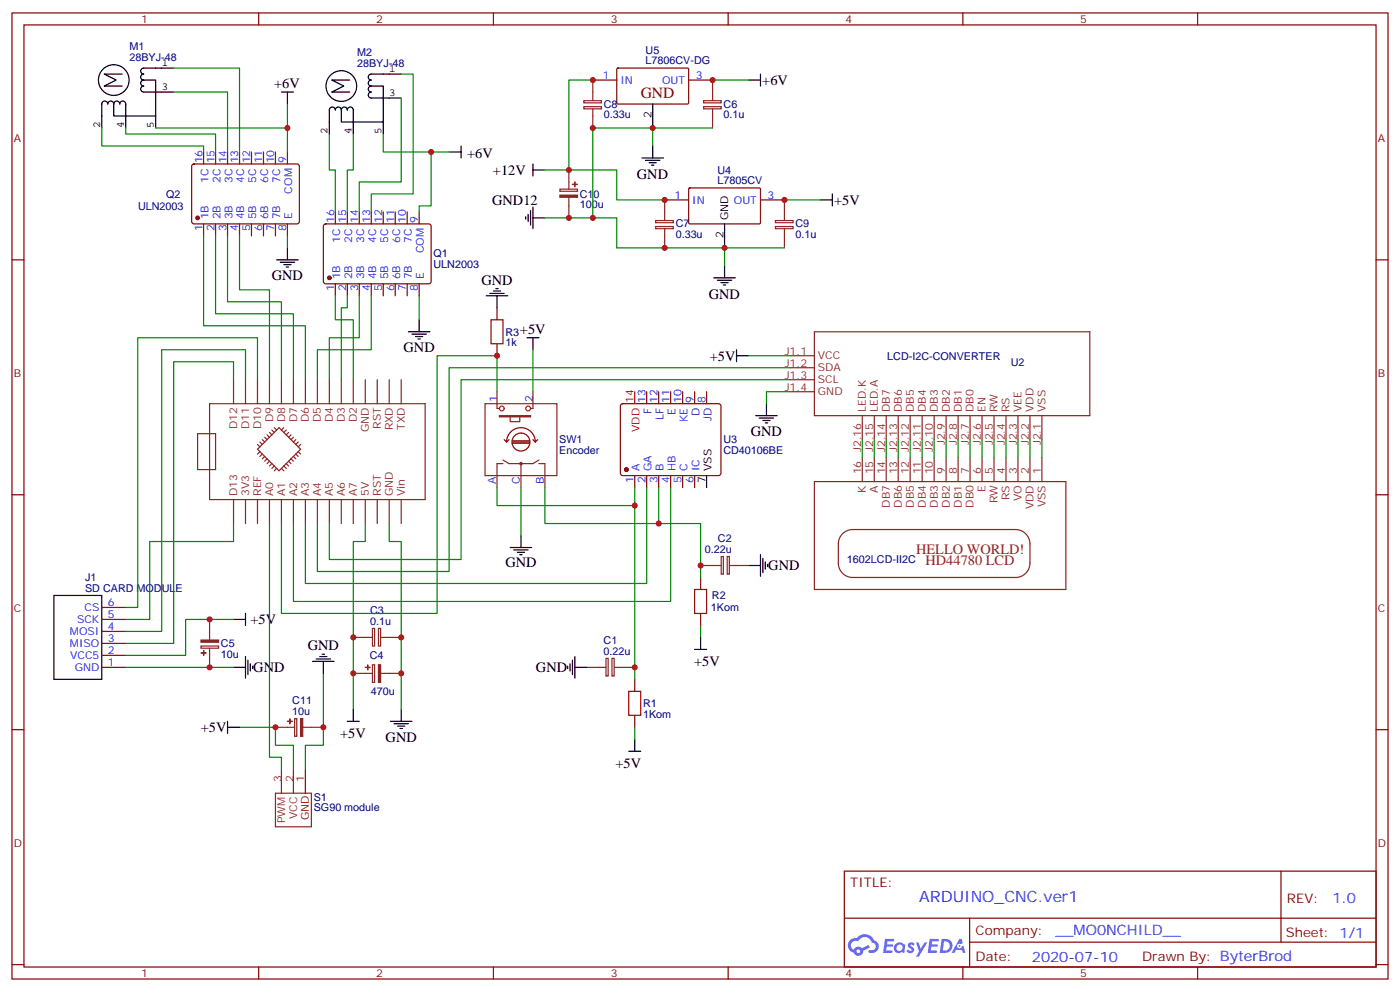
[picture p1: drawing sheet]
<svg xmlns="http://www.w3.org/2000/svg" width="412mm" height="292mm" viewBox="0 0 412 292" stroke-linecap="round" stroke-linejoin="round" font-family="sans-serif">
<g fill="none" stroke="#870000" stroke-width=".35">
<path d="M3.5 3.8h405.4v284.3h-405.4zM7.1 7.3h398.2v277.3h-398.2zM76.2 3.8v3.5M145.3 3.8v3.5M214.5 3.8v3.5M283.6 3.8v3.5M352.8 3.8v3.5M3.5 76.5h3.6M405.3 76.5h3.6M3.5 145.6h3.6M405.3 145.6h3.6M3.5 214.8h3.6"/>
<path d="M405.3 214.8h3.6M248.7 256.4h156.6v28.2h-156.6zM377.3 256.4v20.9M248.7 270.2h156.5M285.6 277.3h119.6M285.6 270.2v14.2M3.5 283.9h3.6M76.2 284.6v3.5M145.3 284.6v3.5M214.5 284.6v3.5M283.6 284.6v3.5M352.8 284.6v3.5"/>
<path d="M405.3 283.9h3.6"/>
</g>
<g fill="#5487ff">
<path d="M267.7 277.6a1.22 1.22 0 0 1 1.7 .2l-.4 .6a.47 .47 0 0 0-.3-.4 .47 .47 0 0 0-.5 .2l.1 .2a1.14 1.14 0 0 1 .8 1.8 1.14 1.14 0 0 1-1.9 0l-.2-.2 .5-.6 .7 .5a.29 .29 0 0 0 .3-.3 .29 .29 0 0 0-.2-.3 1.04 1.04 0 0 1-.6-1.7z"/>
<path d="M260.7 276.3h2.4l.3 .2-.2 .5-1.8 .1-.1 .8h1.5l.3 .4-.3 .4h-1.6l-.2 1.1h1.7l.2 .3-.2 .3-2.6 .1z"/>
<path d="M273.8 276.3h2.4l.3 .2-.1 .5-1.8 .1-.2 .8h1.6l.3 .4-.4 .4h-1.6l-.1 1.1h1.7l.2 .3-.2 .3-2.6 .1z"/>
<path d="M282.6 276.3h.7l.3 1.3-.6 .3a.69 .69 0 0 0-1 .3 .69 .69 0 0 0 .4 .9 .69 .69 0 0 0 .9-.6l.5-.2 .6 2.2h-.8l-.2-.9h-1.8l-.5 .9h-.8z"/>
<path d="M269.8 277.4h.8l.6 1.8 1.1-1.8h.9l-2.6 4.2h-.8l.9-1.5z"/>
<path d="M277.4 276.3l-.6 4.2h1.3a2.11 2.11 0 0 0 2.5-2.1 2.11 2.11 0 0 0-2.5-2.1zM278.1 277.1a1.39 1.39 0 0 1 1.7 1.4 1.39 1.39 0 0 1-1.8 1.3h-.3z"/>
<path d="M263.7 277.9a1.54 1.54 0 0 0-.1 2.2 1.54 1.54 0 0 0 2.2 .1l.6 .3 .3-2.3-.2-.3h-.4a1.49 1.49 0 0 0-2.4 0zM264 278.9a.94 .94 0 0 1 1.8 0 .94 .94 0 0 1-1.8 0z"/>
<path d="M250.4 276.7a2.18 2.18 0 0 0 1.1 3.7 1.44 1.44 0 0 0 1.6 .9 1.44 1.44 0 0 0 1.2-1.4l2-1.1-.5-.7-1.9 1a1.47 1.47 0 0 0-2.4 .4 1.39 1.39 0 0 1-.7-1.9 1.39 1.39 0 0 1 2-.5 2.12 2.12 0 0 1 2.2-1.3 2.12 2.12 0 0 1 1.9 1.7 1.14 1.14 0 0 1 1.1 1.4 1.14 1.14 0 0 1-1.7 .7 .43 .43 0 0 0-.5 .4 .43 .43 0 0 0 .4 .5 1.98 1.98 0 0 0 2.5-1.2 1.98 1.98 0 0 0-1.2-2.6 3.1 3.1 0 0 0-5.3-.6l-.9 .1zM252.3 280a.55 .55 0 0 1 1.1 0 .55 .55 0 0 1-1.1 0z"/>
<circle cx="282.6" cy="278.4" r=".26"/>
</g>
<g fill="none" stroke="#8c2424" stroke-width=".35">
<path d="M172 29.6h5.2v.7h-5.2zM172 31.4h5.2v.6h-5.2zM174.6 23.6v6M174.6 32v5.7M207.3 29.6h5.1v.7h-5.1zM207.3 31.4h5.1v.6h-5.1zM209.9 23.6v6M209.9 32v5.7M164.9 55.7h5.2v.6h-5.2zM167.6 50v5.7M167.6 58.1v6M195.8 58.8v6"/>
<path d="M231.1 58.8v6M193.1 64.9h5.2v.6h-5.2zM193.1 66.7h5.2v.6h-5.2zM195.8 67.3v5.7M228.4 64.9h5.2v.6h-5.2zM228.4 66.7h5.2v.6h-5.2zM231.1 67.3v5.7M239.9 97.6h81.1v24.7h-81.1zM61.7 118.8h63.5v28.2h-63.5zM68.8 111.8v7M72.3 111.8v7M75.8 111.8v7"/>
<path d="M79.4 111.8v7M82.9 111.8v7M86.4 111.8v7M90 111.8v7M93.5 111.8v7M97 111.8v7M100.5 111.8v7M104.1 111.8v7M107.6 111.8v7M111.1 111.8v7M114.7 111.8v7M118.2 111.8v7"/>
<path d="M142.9 118.8h21.1v21.2h-21.1zM146.4 115.3v4.9h.7M157 115.3v4.9h-.7M232.8 115.3h7.1M232.8 111.8h7.1M232.8 108.2h7.1M232.8 104.7h7.1M58.2 127.6h5.3v10.6h-5.3zM75.8 130.8l.8 .7M76.6 132.9l-.8 .7M76.6 130.1l.7 .7M77.3 133.6l-.7 .7"/>
<path d="M77.3 129.4l.7 .7M78 134.3l-.7 .7M78 128.7l.7 .7M78.7 135l-.7 .7M78.7 128l.7 .7M79.4 135.7l-.7 .8M79.4 127.3l.7 .7M80.1 136.5l-.7 .7M80.1 126.6l.7 .7M80.8 137.2l-.7 .7M80.8 125.9l.7 .7M81.5 137.9l-.7 .7"/>
<path d="M82.2 125.9l6.3 6.3-6.3 6.4-6.4-6.4zM82.9 137.9l.7 .7M83.6 125.9l-.7 .7M83.6 137.2l.7 .7M84.3 126.6l-.7 .7M84.3 136.5l.7 .7M85 127.3l-.7 .7M85 135.7l.7 .8M85.7 128l-.7 .7M85.7 135l.7 .7M86.4 134.3l.7 .7M86.4 128.7l-.7 .7"/>
<path d="M87.1 129.4l-.7 .7M87.1 133.6l.7 .7M87.8 130.1l-.7 .7M87.8 132.9l.7 .7M88.5 130.8l-.7 .7M147.1 122.3h9.2v.4h-9.2zM148.2 136.5h-1.8v7M148.2 135.4l1.7 1.1h7.1l1.7-1.1M150.3 122.7v1.4h2.8v-1.4M153.5 136.5v7M158.7 136.5h1.8v7M254 122.3v7.1"/>
<path d="M254 134.7v7M257.5 122.3v7.1M257.5 134.7v7M261.1 122.3v7.1M261.1 134.7v7M264.6 122.3v7.1M264.6 134.7v7M268.1 122.3v7.1M268.1 134.7v7M271.6 122.3v7.1M271.6 134.7v7M275.2 122.3v7.1"/>
<path d="M275.2 134.7v7M278.7 122.3v7.1M278.7 134.7v7M282.2 122.3v7.1M282.2 134.7v7M285.8 122.3v7.1M285.8 134.7v7M289.3 122.3v7.1M289.3 134.7v7M292.8 122.3v7.1M292.8 134.7v7M296.3 122.3v7.1"/>
<path d="M296.3 134.7v7M299.9 122.3v7.1M299.9 134.7v7M303.4 122.3v7.1M303.4 134.7v7M306.9 122.3v7.1M306.9 134.7v7M68.8 147v7.1M72.3 147v7.1M75.8 147v7.1M79.4 147v7.1M82.9 147v7.1"/>
<path d="M86.4 147v7.1M90 147v7.1M93.5 147v7.1M97 147v7.1M100.5 147v7.1M104.1 147v7.1M107.6 147v7.1M111.1 147v7.1M114.7 147v7.1M118.2 147v7.1M239.9 141.7h74.1v31.8h-74.1zM247.9 157.4a4.2 4.2 0 0 1 3.3-1.5h48a4.2 4.2 0 0 1 4.2 4.2v5.6a4.2 4.2 0 0 1-4.2 4.3h-48a4.2 4.2 0 0 1-4.3-4.3v-5.6a4.2 4.2 0 0 1 1-2.7z"/>
<path d="M206.4 166.4h6M212.4 163.8h.7v5.2h-.7zM214.2 163.8h.6v5.2h-.6zM214.8 166.4h5.7M59.2 190.1h5.2v.7h-5.2zM61.7 182.3v6M61.7 190.8v5.6M104.1 187.6h5.6M104.1 198.2h5.6M109.7 185h.6v5.1h-.6zM109.7 195.7h.6v5.1h-.6zM111.5 185h.6v5.1h-.6z"/>
<path d="M112.2 187.6h6M112.2 198.2h6M172.9 196.4h5.6M178.5 193.8h.6v5.2h-.6zM180.3 193.8h.6v5.2h-.6zM181 196.4h6M81.1 214.1h5.7M86.8 211.5h.6v5.2h-.6zM89.3 214.1h5.9M81.1 233.5h10.6v9.8h-10.6zM82.9 226.4v7.1M86.4 226.4v7.1"/>
<circle cx="147.8" cy="120.2" r=".71"/>
<circle cx="153.5" cy="136.5" r=".35"/>
<circle cx="155.6" cy="120.2" r=".71"/>
</g>
<g fill="none" stroke="#000" stroke-width=".35">
<path d="M33.5 19a4.5 4.5 0 0 0-4 6.5 4.5 4.5 0 0 0 7.6 .9 4.5 4.5 0 0 0-2.6-7.2l-.8-.1M33.5 30.6a.88 .88 0 0 1 .9-.9 .88 .88 0 0 1 .9 .9 .88 .88 0 0 1 .9-.9 .88 .88 0 0 1 .8 .9v7.1M33.5 30.6a.88 .88 0 0 0-.9-.9 .88 .88 0 0 0-.9 .9 .88 .88 0 0 0-.8-.9 .88 .88 0 0 0-.9 .9v7.1M36 21.8h-5.3l3.5 1.8-3.5 1.7h5.3M42.3 23.6a.88 .88 0 0 0-.8 .8 .88 .88 0 0 0 .8 .9 .88 .88 0 0 0-.8 .9 .88 .88 0 0 0 .8 .9h8.9M42.3 23.6h3.6v10.5h-12.4v-3.5M45.9 34.1v3.6M51.2 20h-8.9a.88 .88 0 0 0-.8 .9 .88 .88 0 0 0 .8 .9 .88 .88 0 0 0-.8 .9 .88 .88 0 0 0 .8 .9M82.9 27.1h3.5M84.7 27.1v3.5M100.5 20.8a4.5 4.5 0 0 0-4 6.5 4.5 4.5 0 0 0 7.6 .8 4.5 4.5 0 0 0-2.6-7.2l-.8-.1M100.5 32.4a.88 .88 0 0 1 .9-.9 .88 .88 0 0 1 .9 .9 .88 .88 0 0 1 .9-.9 .88 .88 0 0 1 .9 .9v7"/>
<path d="M100.5 32.4a.88 .88 0 0 0-.8-.9 .88 .88 0 0 0-.9 .9 .88 .88 0 0 0-.9-.9 .88 .88 0 0 0-.9 .9v7M103 23.6h-5.3l3.5 1.7-3.5 1.8h5.3M109.4 25.3a.88 .88 0 0 0-.9 .9 .88 .88 0 0 0 .9 .9 .88 .88 0 0 0-.9 .9 .88 .88 0 0 0 .9 .9h8.8M109.4 25.3h3.5v10.6h-12.4v-3.5M112.9 35.9v3.5M118.2 21.8h-8.8a.88 .88 0 0 0-.9 .9 .88 .88 0 0 0 .9 .9 .88 .88 0 0 0-.9 .8 .88 .88 0 0 0 .9 .9M192.3 30.6v7.1M220.5 23.6h3.5M224 21.8v3.5M132.3 44.7h3.5M135.8 43v3.5M157 48.3v3.5"/>
<path d="M157 50h3.5M189.1 46.5h6.3M190.1 47.2h4.3M191.2 47.9h2.1M191.9 48.6h.7M192.3 43v3.5M241.7 58.8h3.5M245.2 57.1v3.5M81.5 76.5h6.3M82.5 77.2h4.3M83.6 77.9h2.1M84.3 78.6h.7"/>
<path d="M84.7 73v3.5M154.9 63.8v.7M155.6 63.1v2.1M156.3 62v4.3M157 61v6.3M157 64.1h3.5M213.4 65.9v7.1M213.4 78.2v3.6M120.3 97.6h6.3M121.4 98.4h4.2M122.4 99.1h2.1M123.1 99.8h.7"/>
<path d="M123.5 94.1v3.5M143.2 87.1h6.4M144.3 86.4h4.2M145.3 85.7h2.2M146 84.9h.8M146.4 87.1v3.5M155.2 99.4h3.5M157 99.4v3.5M210.3 81.8h6.3M211.3 82.5h4.2M212.4 83.2h2.1M213.1 83.9h.7"/>
<path d="M217 104.7h3.5M217 102.9v3.6M225.8 118.8v3.5M208.1 140v3.5M222.6 122.3h6.4M223.7 123h4.2M224.7 123.8h2.1M225.4 124.5h.7M153.5 157.6v3.5M15.9 175.3h14.1v24.7h-14.1zM150.3 161.1h6.3M151.3 161.9h4.3"/>
<path d="M152.4 162.6h2.1M153.1 163.3h.7M220.5 166.4h3.5M224 163.3v6.3M224.7 164.3v4.3M225.4 165.4v2.1M226.1 166.1v.7M68.8 196.4h3.5M68.8 182.3h3.5M72.3 180.6v3.5M72.3 193.3v6.3M73 194.3v4.2"/>
<path d="M73.7 195.4v2.1M74.4 196.1v.7M92.1 194.7h6.3M93.1 194h4.3M94.2 193.3h2.1M94.9 192.5h.7M95.2 194.7v3.5M167.2 196.1v.7M167.9 195.4v2.1M168.6 194.3v4.2M169.3 196.4h3.6M169.3 193.3v6.3"/>
<path d="M204.6 191.1h3.5M206.4 187.6v3.5M67 214.1h3.6M67 212.3v3.5M102.3 212.3h3.5M104.1 208.8v3.5M115 212.3h6.4M116.1 213h4.2M117.1 213.7h2.1M117.8 214.4h.7M118.2 208.8v3.5M187 217.6v3.5"/>
<path d="M185.2 221.1h3.5"/>
</g>
<g fill="none" stroke="#870000" stroke-width=".35">
<path d="M174.6 23.6h7.1M181.7 20.2l.3-.2 20.7 .1 .1 .3v10l-.3 .2h-20.6l-.2-.3zM202.8 23.6h7.1M56.7 48.5l.4-.2h30.7l.4 .7-.1 16.5-.6 .4-30.6-.1-.5-.6v-16.2zM60 44.7v3.6M63.5 44.7v3.6M67 44.7v3.6M70.6 44.7v3.6M74.1 44.7v3.6M77.6 44.7v3.6M81.1 44.7v3.6M84.7 44.7v3.6"/>
<path d="M195.8 58.8h7M202.9 55.5l.3-.2 20.6 .1 .2 .3v10l-.3 .2-20.7-.1-.2-.3zM224 58.8h7.1M60 65.9v3.5M63.5 65.9v3.5M67 65.9v3.5M70.6 65.9v3.5M74.1 65.9v3.5M77.6 65.9v3.5M81.1 65.9v3.5M84.7 65.9v3.5M95.5 66.1l.5-.2 30.6 .1 .4 .6-.1 16.5-.6 .4h-30.6l-.5-.7v-16.2z"/>
<path d="M98.8 62.4v3.5M102.3 62.4v3.5M105.8 62.4v3.5M109.4 62.4v3.5M112.9 62.4v3.5M116.4 62.4v3.5M119.9 62.4v3.5M123.5 62.4v3.5M98.8 83.5v3.6M102.3 83.5v3.6M105.8 83.5v3.6M109.4 83.5v3.6"/>
<path d="M112.9 83.5v3.6M116.4 83.5v3.6M119.9 83.5v3.6M123.5 83.5v3.6M146.4 90.6v3.5M146.4 101.2v3.5M183 119l.4-.2h28.3l.5 .2 .2 .5-.1 20.1-.6 .4-28.5-.1-.5-.6v-19.8zM190.5 115.3v3.5M194 115.3v3.5M197.6 115.3v3.5M201.1 115.3v3.5M204.6 115.3v3.5"/>
<path d="M208.1 115.3v3.5M187 140v3.5M190.5 140v3.5M194 140v3.5M197.6 140v3.5M201.1 140v3.5M204.6 140v3.5M30 178.8h7M206.4 170v3.5M30 196.4h7M30 192.9h7M30 189.4h7"/>
<path d="M30 185.8h7M30 182.3h7M187 200v3.5M206.4 180.6v3.5M187 210.5v3.6M90 226.4v7.1"/>
</g>
<path d="M148.5 129.4l.7 .7M149.2 130.1a4.2 4.2 0 0 1 4.3-4.2 4.2 4.2 0 0 1 4.2 4.2M149.9 129.4l-.7 .7M151 130.5h4.9M151 130.1h4.9M151 129.8h4.9M153.5 127.5a2.65 2.65 0 0 0-2.4 3.7 2.65 2.65 0 0 0 4.4 .6 2.65 2.65 0 0 0-1.3-4.2l-.6-.1M157 129.4l.7 .7M158.4 129.4l-.7 .7" fill="none" stroke="#850000" stroke-width=".35"/>
<g fill="#870000" stroke="#870000" stroke-width=".35">
<circle cx="184.5" cy="138.2" r=".53"/>
<circle cx="97" cy="81.8" r=".53"/>
<circle cx="58.2" cy="64.1" r=".53"/>
</g>
<path d="M187 115.3v3.5" fill="none" stroke="#f00" stroke-width=".35"/>
<g fill="none" stroke="#008700" stroke-width=".35">
<path d="M30 37.7v5.3h30v1.7M37 37.7v1.7h26.5v5.3M45.9 37.7h38.8M51.2 27.1h15.8v17.6M51.2 20h19.4v24.7M84.7 30.6v14.1M97 39.4v10.6h1.8v12.4M104.1 39.4v10.6h-1.8v12.4M112.9 39.4v5.3h14.1v15.9h-3.5v1.8M118.2 28.9v24.7h-12.4v8.8M118.2 21.8h3.5v35.3h-12.3v5.3M174.6 23.6h-7v26.4h-7.1"/>
<path d="M192.3 37.7h17.6M209.9 23.6h10.6M127 44.7h5.3M167.6 50h14.1v8.8h14.1M192.3 43v-5.3h-17.7v26.4M231.1 58.8h10.6M60 69.4v26.5h30v15.9M63.5 69.4v23h22.9v19.4M67 69.4v19.4h15.9v23M70.6 69.4v15.9h8.8v26.5M84.7 69.4v3.6M160.5 64.1h21.2v8.9h31.7v5.2"/>
<path d="M213.4 73h17.7M98.8 87.1v7h5.3v17.7M102.3 87.1v3.5h-1.8v21.2M105.8 87.1v12.3h-8.8v12.4M109.4 87.1v15.8h-15.9v8.9M123.5 87.1v7M68.8 111.8v-5.3h-17.6v82.9h-14.2M72.3 111.8v-8.9h-24.7v82.9h-10.6M75.8 111.8v-12.4h-35.2v79.4h-3.6M146.4 115.3v-10.6h-17.6v75.9h-45.9v-26.5M157 102.9v12.4M220.5 104.7h12.3"/>
<path d="M232.8 108.2h-100.5v60h-38.8v-14.1M232.8 111.8h-97v52.9h-38.8v-10.6M232.8 115.3h-7v3.5M254 129.4v5.3M257.5 129.4v5.3M261.1 129.4v5.3M264.6 129.4v5.3M268.1 129.4v5.3M271.6 129.4v5.3M275.2 129.4v5.3M278.7 129.4v5.3M282.2 129.4v5.3"/>
<path d="M285.8 129.4v5.3M289.3 129.4v5.3M292.8 129.4v5.3M296.3 129.4v5.3M299.9 129.4v5.3M303.4 129.4v5.3M306.9 129.4v5.3M68.8 154.1v5.3h-24.7v22.9h-7.1M79.4 154.1v68.8h3.5v3.5M107.6 154.1v5.3h-3.5v49.4M114.7 154.1v5.3h3.5v49.4M146.4 143.5v5.3h40.6v-5.3"/>
<path d="M153.5 143.5v14.1M160.5 143.5v10.6h33.5v-10.6M187 148.8v51.2M190.5 143.5v28.2h-100.5v-17.6M194 154.1h12.4v15.9M197.6 143.5v33.5h-111.2v-22.9M37 196.4h31.8M68.8 182.3h-14.1v10.6h-17.7M95.2 198.2v21.2h-5.2v7M206.4 184.1v3.5M70.6 214.1h10.5v5.3h5.3v7M187 214.1v3.5"/>
</g>
<path d="M144.6 94.1h3.6v7.1h-3.6zM204.6 173.5h3.5v7.1h-3.5zM185.2 203.5h3.5v7h-3.5z" fill="none" stroke="#a10000" stroke-width=".35"/>
<g fill="#8c2424" stroke="#8c2424" stroke-width=".35">
<path d="M111.5 195.7h.6v5.1h-.6z"/>
<path d="M108.3 195.7v1.4z"/>
<path d="M107.6 196.4l1.4 .1z"/>
<path d="M59.2 188.4h5.2v.6h-5.2z"/>
<path d="M59.3 192.2h1.4z"/>
<path d="M60 191.5v1.4z"/>
<path d="M164.9 57.4h5.2v.7h-5.2z"/>
<path d="M168.6 54.3h1.4z"/>
<path d="M169.3 53.6v1.4z"/>
<path d="M88.5 211.5h.7v5.2h-.7z"/>
<path d="M85.4 211.6v1.4z"/>
<path d="M84.7 212.3h1.4z"/>
</g>
<g fill="#c00">
<circle cx="127" cy="44.7" r=".88"/>
<circle cx="174.6" cy="37.7" r=".88"/>
<circle cx="174.6" cy="64.1" r=".88"/>
<circle cx="195.8" cy="58.8" r=".88"/>
<circle cx="167.6" cy="50" r=".88"/>
<circle cx="174.6" cy="23.6" r=".88"/>
<circle cx="195.8" cy="73" r=".88"/>
<circle cx="167.6" cy="64.1" r=".88"/>
<circle cx="61.7" cy="182.3" r=".88"/>
<circle cx="61.7" cy="196.4" r=".88"/>
<circle cx="118.2" cy="187.6" r=".88"/>
<circle cx="118.2" cy="198.2" r=".88"/>
<circle cx="104.1" cy="198.2" r=".88"/>
<circle cx="206.4" cy="166.4" r=".88"/>
<circle cx="194" cy="154.1" r=".88"/>
<circle cx="187" cy="196.4" r=".88"/>
<circle cx="187" cy="148.8" r=".88"/>
<circle cx="104.1" cy="187.6" r=".88"/>
<circle cx="146.4" cy="104.7" r=".88"/>
<circle cx="213.4" cy="73" r=".88"/>
<circle cx="192.3" cy="37.7" r=".88"/>
<circle cx="231.1" cy="58.8" r=".88"/>
<circle cx="209.9" cy="23.6" r=".88"/>
<circle cx="84.7" cy="37.7" r=".88"/>
<circle cx="81.1" cy="214.1" r=".88"/>
<circle cx="95.3" cy="214.1" r=".88"/>
</g>
<text font-size="4.6" fill="#800" x="188.7" y="28.9">GND</text>
<text font-size="4.6" fill="#00f" x="270.8" y="265.4">ARDUINO_CNC.ver1</text>
<g font-size="4.2">
<text x="80.8" y="25.9">+6V</text>
<text x="224.5" y="25">+6V</text>
<text x="137.6" y="46.5">+6V</text>
<text x="145.2" y="51.4">+12V</text>
<text x="187.6" y="52.7">GND</text>
<text x="145" y="60.3">GND12</text>
<text x="245.7" y="60.3">+5V</text>
<text x="80.1" y="82.5">GND</text>
<text x="141.8" y="83.9">GND</text>
<text x="208.8" y="87.9">GND</text>
<text x="153.1" y="98.4">+5V</text>
<text x="118.9" y="103.7">GND</text>
<text x="209.1" y="106.1">+5V</text>
<text x="221.2" y="128.3">GND</text>
<text x="148.9" y="166.8">GND</text>
<text x="226.3" y="167.8">GND</text>
<text x="73.8" y="183.7">+5V</text>
<text x="90.7" y="191.4">GND</text>
<text x="74.6" y="197.8">GND</text>
<text x="157.9" y="197.8">GND</text>
<text x="204.5" y="196">+5V</text>
<text x="59.2" y="215.5">+5V</text>
<text x="100.2" y="217.2">+5V</text>
<text x="113.6" y="218.4">GND</text>
<text x="181.3" y="226">+5V</text>
</g>
<g font-size="4.2" fill="#8d2323">
<text x="269.9" y="162.9">HELLO WORLD!</text>
<text x="272.6" y="166.4">HD44780 LCD</text>
</g>
<g font-size="4.2" fill="#00f">
<text x="392.5" y="265.7">1.0</text>
<text x="310.9" y="275.2">__MO0NCHILD__</text>
<text x="304" y="283">2020-07-10</text>
</g>
<g font-size="3.9" fill="#800">
<text x="250.5" y="261">TITLE:</text>
<text x="379.1" y="265.7">REV:</text>
<text x="287.4" y="275.2">Company:</text>
<text x="378.7" y="275.8">Sheet: 1/1</text>
<text x="287.4" y="282.9">Date:</text>
<text x="336.4" y="282.9">Drawn By: ByterBrod</text>
</g>
<g font-size="3.2" fill="#800">
<text x="41.6" y="6.8">1</text>
<text x="110.8" y="6.8">2</text>
<text x="179.9" y="6.8">3</text>
<text x="249.1" y="6.8">4</text>
<text x="318.2" y="6.8">5</text>
<text x="4.1" y="41.9">A</text>
<text x="405.9" y="41.9">A</text>
<text x="4.1" y="111.1">B</text>
<text x="405.9" y="111.1">B</text>
<text x="4.1" y="180.2">C</text>
<text x="405.9" y="180.2">C</text>
<text x="4.1" y="249.3">D</text>
<text x="405.9" y="249.3">D</text>
<text x="41.6" y="287.6">1</text>
<text x="110.8" y="287.6">2</text>
<text x="179.9" y="287.6">3</text>
<text x="249.1" y="287.6">4</text>
<text x="318.2" y="287.6">5</text>
</g>
<g font-size="3.2" fill="#000080">
<text x="38.1" y="18">28BYJ-48</text>
<text x="38.1" y="14.8">M1</text>
<text x="105.2" y="16.6">M2</text>
<text x="190.2" y="15.8">U5</text>
<text x="105.2" y="19.8">28BYJ-48</text>
<text x="190.2" y="19">L7806CV-DG</text>
<text x="177.9" y="34.9">0.33u</text>
<text x="177.9" y="31.7">C8</text>
<text x="213.1" y="34.9">0.1u</text>
<text x="213.2" y="31.7">C6</text>
<text x="211.3" y="51.1">U4</text>
<text x="49" y="58.2">Q2</text>
<text x="170.8" y="58.1">C10</text>
<text x="211.3" y="54.3">L7805CV</text>
<text x="40.7" y="61.7">ULN2003</text>
<text x="170.8" y="61.3">100u</text>
<text x="199" y="70.1">0.33u</text>
<text x="199" y="67">C7</text>
<text x="234.3" y="70.1">0.1u</text>
<text x="234.3" y="67">C9</text>
<text x="127.7" y="75.8">Q1</text>
<text x="127.7" y="79">ULN2003</text>
<text x="148.9" y="102">1k</text>
<text x="148.9" y="98.8">R3</text>
<text x="261.4" y="105.8">LCD-I2C-CONVERTER</text>
<text x="297.8" y="107.6">U2</text>
<text x="164.8" y="130.5">SW1</text>
<text x="213.1" y="130.5">U3</text>
<text x="164.7" y="133.8">Encoder</text>
<text x="213.1" y="133.8">CD40106BE</text>
<text x="211.5" y="159.5">C2</text>
<text x="207.6" y="162.7">0.22u</text>
<text x="249.5" y="165.7">1602LCD-II2C</text>
<text x="25.1" y="171">J1</text>
<text x="25.1" y="174.2">SD CARD MODULE</text>
<text x="209.4" y="179.9">1Kom</text>
<text x="209.7" y="176.4">R2</text>
<text x="109" y="183.9">0.1u</text>
<text x="109" y="180.7">C3</text>
<text x="65.1" y="190.4">C5</text>
<text x="177.8" y="189.5">C1</text>
<text x="65.1" y="193.6">10u</text>
<text x="108.9" y="194">C4</text>
<text x="177.8" y="192.7">0.22u</text>
<text x="86.1" y="207.2">C11</text>
<text x="109.2" y="204.7">470u</text>
<text x="189.4" y="208.1">R1</text>
<text x="86.1" y="210.5">10u</text>
<text x="189.4" y="211.4">1Kom</text>
<text x="92.4" y="238.6">SG90 module</text>
<text x="92.4" y="235.7">S1</text>
</g>
<g font-size="3.2">
<text x="47.6" y="19.5">1</text>
<text x="114.7" y="21.3">1</text>
<text x="47.6" y="26.6">3</text>
<text x="114.7" y="28.3">3</text>
<text x="191.9" y="34.8" transform="rotate(-90 191.9 34.8)">2</text>
<text x="29.5" y="37.8" transform="rotate(-90 29.5 37.8)">2</text>
<text x="36.5" y="37.8" transform="rotate(-90 36.5 37.8)">4</text>
<text x="45.3" y="37.8" transform="rotate(-90 45.3 37.8)">5</text>
<text x="96.5" y="39.6" transform="rotate(-90 96.5 39.6)">2</text>
<text x="103.5" y="39.6" transform="rotate(-90 103.5 39.6)">4</text>
<text x="112.4" y="39.6" transform="rotate(-90 112.4 39.6)">5</text>
<text x="214.5" y="64.8" transform="rotate(-90 214.5 64.8)">GND</text>
<text x="213.1" y="70" transform="rotate(-90 213.1 70)">2</text>
<text x="207.8" y="142.2" transform="rotate(-90 207.8 142.2)">7</text>
<text x="209.5" y="138.7" transform="rotate(-90 209.5 138.7)">VSS</text>
</g>
<g font-size="3.2" fill="#00f">
<text x="177.5" y="23.2">1</text>
<text x="205" y="23.2">3</text>
<text x="182.7" y="24.6">IN</text>
<text x="195" y="24.6">OUT</text>
<text x="59.6" y="48.1" transform="rotate(-90 59.6 48.1)">16</text>
<text x="61.4" y="53.8" transform="rotate(-90 61.4 53.8)">1C</text>
<text x="63.1" y="48.1" transform="rotate(-90 63.1 48.1)">15</text>
<text x="64.9" y="53.8" transform="rotate(-90 64.9 53.8)">2C</text>
<text x="66.7" y="48.1" transform="rotate(-90 66.7 48.1)">14</text>
<text x="68.4" y="53.8" transform="rotate(-90 68.4 53.8)">3C</text>
<text x="70.2" y="48.1" transform="rotate(-90 70.2 48.1)">13</text>
<text x="72" y="53.8" transform="rotate(-90 72 53.8)">4C</text>
<text x="73.7" y="48.1" transform="rotate(-90 73.7 48.1)">12</text>
<text x="75.5" y="53.8" transform="rotate(-90 75.5 53.8)">5C</text>
<text x="77.3" y="48.1" transform="rotate(-90 77.3 48.1)">11</text>
<text x="79" y="53.8" transform="rotate(-90 79 53.8)">6C</text>
<text x="80.8" y="48.1" transform="rotate(-90 80.8 48.1)">10</text>
<text x="82.5" y="53.8" transform="rotate(-90 82.5 53.8)">7C</text>
<text x="84.3" y="48.1" transform="rotate(-90 84.3 48.1)">9</text>
<text x="86.1" y="57" transform="rotate(-90 86.1 57)">COM</text>
<text x="198.7" y="58.5">1</text>
<text x="203.9" y="59.9">IN</text>
<text x="216.2" y="59.9">OUT</text>
<text x="226.1" y="58.5">3</text>
<text x="61.4" y="64.6" transform="rotate(-90 61.4 64.6)">1B</text>
<text x="64.9" y="64.6" transform="rotate(-90 64.9 64.6)">2B</text>
<text x="68.4" y="64.6" transform="rotate(-90 68.4 64.6)">3B</text>
<text x="72" y="64.6" transform="rotate(-90 72 64.6)">4B</text>
<text x="75.5" y="64.6" transform="rotate(-90 75.5 64.6)">5B</text>
<text x="79" y="64.6" transform="rotate(-90 79 64.6)">6B</text>
<text x="82.5" y="64.6" transform="rotate(-90 82.5 64.6)">7B</text>
<text x="86.1" y="64.6" transform="rotate(-90 86.1 64.6)">E</text>
<text x="98.4" y="65.7" transform="rotate(-90 98.4 65.7)">16</text>
<text x="102" y="65.7" transform="rotate(-90 102 65.7)">15</text>
<text x="105.5" y="65.7" transform="rotate(-90 105.5 65.7)">14</text>
<text x="109" y="65.7" transform="rotate(-90 109 65.7)">13</text>
<text x="112.5" y="65.7" transform="rotate(-90 112.5 65.7)">12</text>
<text x="116.1" y="65.7" transform="rotate(-90 116.1 65.7)">11</text>
<text x="119.6" y="65.7" transform="rotate(-90 119.6 65.7)">10</text>
<text x="123.1" y="65.7" transform="rotate(-90 123.1 65.7)">9</text>
<text x="59.6" y="68.1" transform="rotate(-90 59.6 68.1)">1</text>
<text x="63.1" y="68.1" transform="rotate(-90 63.1 68.1)">2</text>
<text x="66.7" y="68.1" transform="rotate(-90 66.7 68.1)">3</text>
<text x="70.2" y="68.1" transform="rotate(-90 70.2 68.1)">4</text>
<text x="73.7" y="68.1" transform="rotate(-90 73.7 68.1)">5</text>
<text x="77.3" y="68.1" transform="rotate(-90 77.3 68.1)">6</text>
<text x="80.8" y="68.1" transform="rotate(-90 80.8 68.1)">7</text>
<text x="84.3" y="68.1" transform="rotate(-90 84.3 68.1)">8</text>
<text x="100.2" y="71.4" transform="rotate(-90 100.2 71.4)">1C</text>
<text x="103.7" y="71.4" transform="rotate(-90 103.7 71.4)">2C</text>
<text x="107.2" y="71.4" transform="rotate(-90 107.2 71.4)">3C</text>
<text x="110.8" y="71.4" transform="rotate(-90 110.8 71.4)">4C</text>
<text x="114.3" y="71.4" transform="rotate(-90 114.3 71.4)">5C</text>
<text x="117.8" y="71.4" transform="rotate(-90 117.8 71.4)">6C</text>
<text x="121.4" y="71.4" transform="rotate(-90 121.4 71.4)">7C</text>
<text x="124.9" y="74.6" transform="rotate(-90 124.9 74.6)">COM</text>
<text x="100.2" y="82.2" transform="rotate(-90 100.2 82.2)">1B</text>
<text x="103.7" y="82.2" transform="rotate(-90 103.7 82.2)">2B</text>
<text x="107.2" y="82.2" transform="rotate(-90 107.2 82.2)">3B</text>
<text x="110.8" y="82.2" transform="rotate(-90 110.8 82.2)">4B</text>
<text x="114.3" y="82.2" transform="rotate(-90 114.3 82.2)">5B</text>
<text x="117.8" y="82.2" transform="rotate(-90 117.8 82.2)">6B</text>
<text x="121.4" y="82.2" transform="rotate(-90 121.4 82.2)">7B</text>
<text x="124.9" y="82.2" transform="rotate(-90 124.9 82.2)">E</text>
<text x="98.4" y="85.7" transform="rotate(-90 98.4 85.7)">1</text>
<text x="102" y="85.7" transform="rotate(-90 102 85.7)">2</text>
<text x="105.5" y="85.7" transform="rotate(-90 105.5 85.7)">3</text>
<text x="109" y="85.7" transform="rotate(-90 109 85.7)">4</text>
<text x="112.5" y="85.7" transform="rotate(-90 112.5 85.7)">5</text>
<text x="116.1" y="85.7" transform="rotate(-90 116.1 85.7)">6</text>
<text x="119.6" y="85.7" transform="rotate(-90 119.6 85.7)">7</text>
<text x="123.1" y="85.7" transform="rotate(-90 123.1 85.7)">8</text>
<text x="146.4" y="118.5" transform="rotate(-90 146.4 118.5)">1</text>
<text x="157" y="118.5" transform="rotate(-90 157 118.5)">2</text>
<text x="190.1" y="118.6" transform="rotate(-90 190.1 118.6)">13</text>
<text x="193.7" y="118.6" transform="rotate(-90 193.7 118.6)">12</text>
<text x="197.2" y="118.6" transform="rotate(-90 197.2 118.6)">11</text>
<text x="200.7" y="118.6" transform="rotate(-90 200.7 118.6)">10</text>
<text x="204.3" y="118.6" transform="rotate(-90 204.3 118.6)">9</text>
<text x="207.8" y="118.6" transform="rotate(-90 207.8 118.6)">8</text>
<text x="191.9" y="121.9" transform="rotate(-90 191.9 121.9)">F</text>
<text x="195.4" y="123.7" transform="rotate(-90 195.4 123.7)">LF</text>
<text x="199" y="122.1" transform="rotate(-90 199 122.1)">E</text>
<text x="202.5" y="124.3" transform="rotate(-90 202.5 124.3)">KE</text>
<text x="206" y="122.6" transform="rotate(-90 206 122.6)">D</text>
<text x="209.5" y="124" transform="rotate(-90 209.5 124)">JD</text>
<text x="146" y="142.5" transform="rotate(-90 146 142.5)">A</text>
<text x="153.1" y="142.6" transform="rotate(-90 153.1 142.6)">C</text>
<text x="160.2" y="142.5" transform="rotate(-90 160.2 142.5)">B</text>
<text x="186.6" y="142.2" transform="rotate(-90 186.6 142.2)">1</text>
<text x="188.4" y="138.7" transform="rotate(-90 188.4 138.7)">A</text>
<text x="190.1" y="142.2" transform="rotate(-90 190.1 142.2)">2</text>
<text x="191.9" y="138.7" transform="rotate(-90 191.9 138.7)">GA</text>
<text x="193.7" y="142.2" transform="rotate(-90 193.7 142.2)">3</text>
<text x="195.4" y="138.7" transform="rotate(-90 195.4 138.7)">B</text>
<text x="197.2" y="142.2" transform="rotate(-90 197.2 142.2)">4</text>
<text x="199" y="138.7" transform="rotate(-90 199 138.7)">HB</text>
<text x="200.7" y="142.2" transform="rotate(-90 200.7 142.2)">5</text>
<text x="202.5" y="138.7" transform="rotate(-90 202.5 138.7)">C</text>
<text x="204.3" y="142.2" transform="rotate(-90 204.3 142.2)">6</text>
<text x="206" y="138.7" transform="rotate(-90 206 138.7)">IC</text>
<text x="24.9" y="179.8">CS</text>
<text x="31.7" y="178.4">6</text>
<text x="22.7" y="183.4">SCK</text>
<text x="31.7" y="185.5">4</text>
<text x="31.7" y="182">5</text>
<text x="20.6" y="190.4">MISO</text>
<text x="20.6" y="186.9">MOSI</text>
<text x="31.7" y="189">3</text>
<text x="20.7" y="194">VCC5</text>
<text x="22" y="197.5">GND</text>
<text x="31.7" y="196.1">1</text>
<text x="31.7" y="192.5">2</text>
</g>
<g font-size="3.2" fill="#8d2323">
<text x="231.1" y="107.9">J1.2</text>
<text x="231.1" y="104.4">J1.1</text>
<text x="240.9" y="105.8">VCC</text>
<text x="231.1" y="111.4">J1.3</text>
<text x="240.9" y="112.8">SCL</text>
<text x="240.9" y="109.3">SDA</text>
<text x="231.1" y="114.9">J1.4</text>
<text x="240.9" y="116.3">GND</text>
<text x="80.4" y="124.3" transform="rotate(-90 80.4 124.3)">D9</text>
<text x="84" y="124.3" transform="rotate(-90 84 124.3)">D8</text>
<text x="87.5" y="124.3" transform="rotate(-90 87.5 124.3)">D7</text>
<text x="91" y="124.3" transform="rotate(-90 91 124.3)">D6</text>
<text x="94.5" y="124.3" transform="rotate(-90 94.5 124.3)">D5</text>
<text x="98.1" y="124.3" transform="rotate(-90 98.1 124.3)">D4</text>
<text x="101.6" y="124.3" transform="rotate(-90 101.6 124.3)">D3</text>
<text x="105.1" y="124.3" transform="rotate(-90 105.1 124.3)">D2</text>
<text x="255.1" y="121.3" transform="rotate(-90 255.1 121.3)">LED.K</text>
<text x="258.6" y="121.3" transform="rotate(-90 258.6 121.3)">LED.A</text>
<text x="262.1" y="121.3" transform="rotate(-90 262.1 121.3)">DB7</text>
<text x="265.6" y="121.3" transform="rotate(-90 265.6 121.3)">DB6</text>
<text x="269.2" y="121.3" transform="rotate(-90 269.2 121.3)">DB5</text>
<text x="272.7" y="121.3" transform="rotate(-90 272.7 121.3)">DB4</text>
<text x="276.2" y="121.3" transform="rotate(-90 276.2 121.3)">DB3</text>
<text x="279.8" y="121.3" transform="rotate(-90 279.8 121.3)">DB2</text>
<text x="283.3" y="121.3" transform="rotate(-90 283.3 121.3)">DB1</text>
<text x="286.8" y="121.3" transform="rotate(-90 286.8 121.3)">DB0</text>
<text x="290.3" y="121.3" transform="rotate(-90 290.3 121.3)">EN</text>
<text x="293.9" y="121.3" transform="rotate(-90 293.9 121.3)">RW</text>
<text x="297.4" y="121.3" transform="rotate(-90 297.4 121.3)">RS</text>
<text x="300.9" y="121.3" transform="rotate(-90 300.9 121.3)">VEE</text>
<text x="304.4" y="121.3" transform="rotate(-90 304.4 121.3)">VDD</text>
<text x="308" y="121.3" transform="rotate(-90 308 121.3)">VSS</text>
<text x="69.8" y="126.4" transform="rotate(-90 69.8 126.4)">D12</text>
<text x="73.4" y="126.4" transform="rotate(-90 73.4 126.4)">D11</text>
<text x="76.9" y="126.4" transform="rotate(-90 76.9 126.4)">D10</text>
<text x="108.7" y="127.2" transform="rotate(-90 108.7 127.2)">GND</text>
<text x="112.2" y="126.2" transform="rotate(-90 112.2 126.2)">RST</text>
<text x="115.7" y="126.7" transform="rotate(-90 115.7 126.7)">RXD</text>
<text x="119.2" y="126.4" transform="rotate(-90 119.2 126.4)">TXD</text>
<text x="278.3" y="131.1" transform="rotate(-90 278.3 131.1)">J2.9</text>
<text x="281.9" y="131.1" transform="rotate(-90 281.9 131.1)">J2.8</text>
<text x="285.4" y="131.1" transform="rotate(-90 285.4 131.1)">J2.7</text>
<text x="288.9" y="131.1" transform="rotate(-90 288.9 131.1)">J2.6</text>
<text x="292.5" y="131.1" transform="rotate(-90 292.5 131.1)">J2.5</text>
<text x="296" y="131.1" transform="rotate(-90 296 131.1)">J2.4</text>
<text x="299.5" y="131.1" transform="rotate(-90 299.5 131.1)">J2.3</text>
<text x="303" y="131.1" transform="rotate(-90 303 131.1)">J2.2</text>
<text x="306.6" y="131.1" transform="rotate(-90 306.6 131.1)">J2.1</text>
<text x="253.6" y="133.1" transform="rotate(-90 253.6 133.1)">J2.16</text>
<text x="257.2" y="133.1" transform="rotate(-90 257.2 133.1)">J2.15</text>
<text x="260.7" y="133.1" transform="rotate(-90 260.7 133.1)">J2.14</text>
<text x="264.2" y="133.1" transform="rotate(-90 264.2 133.1)">J2.13</text>
<text x="267.8" y="133.1" transform="rotate(-90 267.8 133.1)">J2.12</text>
<text x="271.3" y="133.1" transform="rotate(-90 271.3 133.1)">J2.11</text>
<text x="274.8" y="133.1" transform="rotate(-90 274.8 133.1)">J2.10</text>
<text x="253.6" y="139.6" transform="rotate(-90 253.6 139.6)">16</text>
<text x="257.2" y="139.6" transform="rotate(-90 257.2 139.6)">15</text>
<text x="260.7" y="139.6" transform="rotate(-90 260.7 139.6)">14</text>
<text x="264.2" y="139.6" transform="rotate(-90 264.2 139.6)">13</text>
<text x="267.8" y="139.6" transform="rotate(-90 267.8 139.6)">12</text>
<text x="271.3" y="139.6" transform="rotate(-90 271.3 139.6)">11</text>
<text x="274.8" y="139.6" transform="rotate(-90 274.8 139.6)">10</text>
<text x="278.3" y="139.6" transform="rotate(-90 278.3 139.6)">9</text>
<text x="281.9" y="139.6" transform="rotate(-90 281.9 139.6)">8</text>
<text x="285.4" y="139.6" transform="rotate(-90 285.4 139.6)">7</text>
<text x="288.9" y="139.6" transform="rotate(-90 288.9 139.6)">6</text>
<text x="292.5" y="139.6" transform="rotate(-90 292.5 139.6)">5</text>
<text x="296" y="139.6" transform="rotate(-90 296 139.6)">4</text>
<text x="299.5" y="139.6" transform="rotate(-90 299.5 139.6)">3</text>
<text x="303" y="139.6" transform="rotate(-90 303 139.6)">2</text>
<text x="306.6" y="139.6" transform="rotate(-90 306.6 139.6)">1</text>
<text x="69.8" y="146" transform="rotate(-90 69.8 146)">D13</text>
<text x="73.4" y="146" transform="rotate(-90 73.4 146)">3V3</text>
<text x="76.9" y="146" transform="rotate(-90 76.9 146)">REF</text>
<text x="80.4" y="146" transform="rotate(-90 80.4 146)">A0</text>
<text x="84" y="146" transform="rotate(-90 84 146)">A1</text>
<text x="87.5" y="146" transform="rotate(-90 87.5 146)">A2</text>
<text x="91" y="146" transform="rotate(-90 91 146)">A3</text>
<text x="94.5" y="146" transform="rotate(-90 94.5 146)">A4</text>
<text x="98.1" y="146" transform="rotate(-90 98.1 146)">A5</text>
<text x="101.6" y="146" transform="rotate(-90 101.6 146)">A6</text>
<text x="105.1" y="146" transform="rotate(-90 105.1 146)">A7</text>
<text x="108.7" y="146" transform="rotate(-90 108.7 146)">5V</text>
<text x="112.2" y="146" transform="rotate(-90 112.2 146)">RST</text>
<text x="115.7" y="146" transform="rotate(-90 115.7 146)">GND</text>
<text x="119.2" y="146" transform="rotate(-90 119.2 146)">Vin</text>
<text x="255.1" y="145" transform="rotate(-90 255.1 145)">K</text>
<text x="258.6" y="145" transform="rotate(-90 258.6 145)">A</text>
<text x="262.1" y="149.4" transform="rotate(-90 262.1 149.4)">DB7</text>
<text x="265.6" y="149.4" transform="rotate(-90 265.6 149.4)">DB6</text>
<text x="269.2" y="149.4" transform="rotate(-90 269.2 149.4)">DB5</text>
<text x="272.7" y="149.4" transform="rotate(-90 272.7 149.4)">DB4</text>
<text x="276.2" y="149.4" transform="rotate(-90 276.2 149.4)">DB3</text>
<text x="279.8" y="149.4" transform="rotate(-90 279.8 149.4)">DB2</text>
<text x="283.3" y="149.4" transform="rotate(-90 283.3 149.4)">DB1</text>
<text x="286.8" y="149.4" transform="rotate(-90 286.8 149.4)">DB0</text>
<text x="290.3" y="144.8" transform="rotate(-90 290.3 144.8)">E</text>
<text x="293.9" y="148.1" transform="rotate(-90 293.9 148.1)">RW</text>
<text x="297.4" y="147.2" transform="rotate(-90 297.4 147.2)">RS</text>
<text x="300.9" y="147.5" transform="rotate(-90 300.9 147.5)">VO</text>
<text x="304.4" y="149.9" transform="rotate(-90 304.4 149.9)">VDD</text>
<text x="308" y="149.3" transform="rotate(-90 308 149.3)">VSS</text>
<text x="82.9" y="230.3" transform="rotate(-90 82.9 230.3)">3</text>
<text x="86.4" y="230.3" transform="rotate(-90 86.4 230.3)">2</text>
<text x="84" y="242.3" transform="rotate(-90 84 242.3)">PWM</text>
<text x="87.5" y="241.1" transform="rotate(-90 87.5 241.1)">VCC</text>
</g>
<g font-size="3.2" fill="#f00">
<text x="186.6" y="118.6" transform="rotate(-90 186.6 118.6)">14</text>
<text x="188.4" y="127.2" transform="rotate(-90 188.4 127.2)">VDD</text>
</g>
<g font-size="3.2" fill="#900">
<text x="89.6" y="230.3" transform="rotate(-90 89.6 230.3)">1</text>
<text x="91" y="241.5" transform="rotate(-90 91 241.5)">GND</text>
</g>
</svg>
